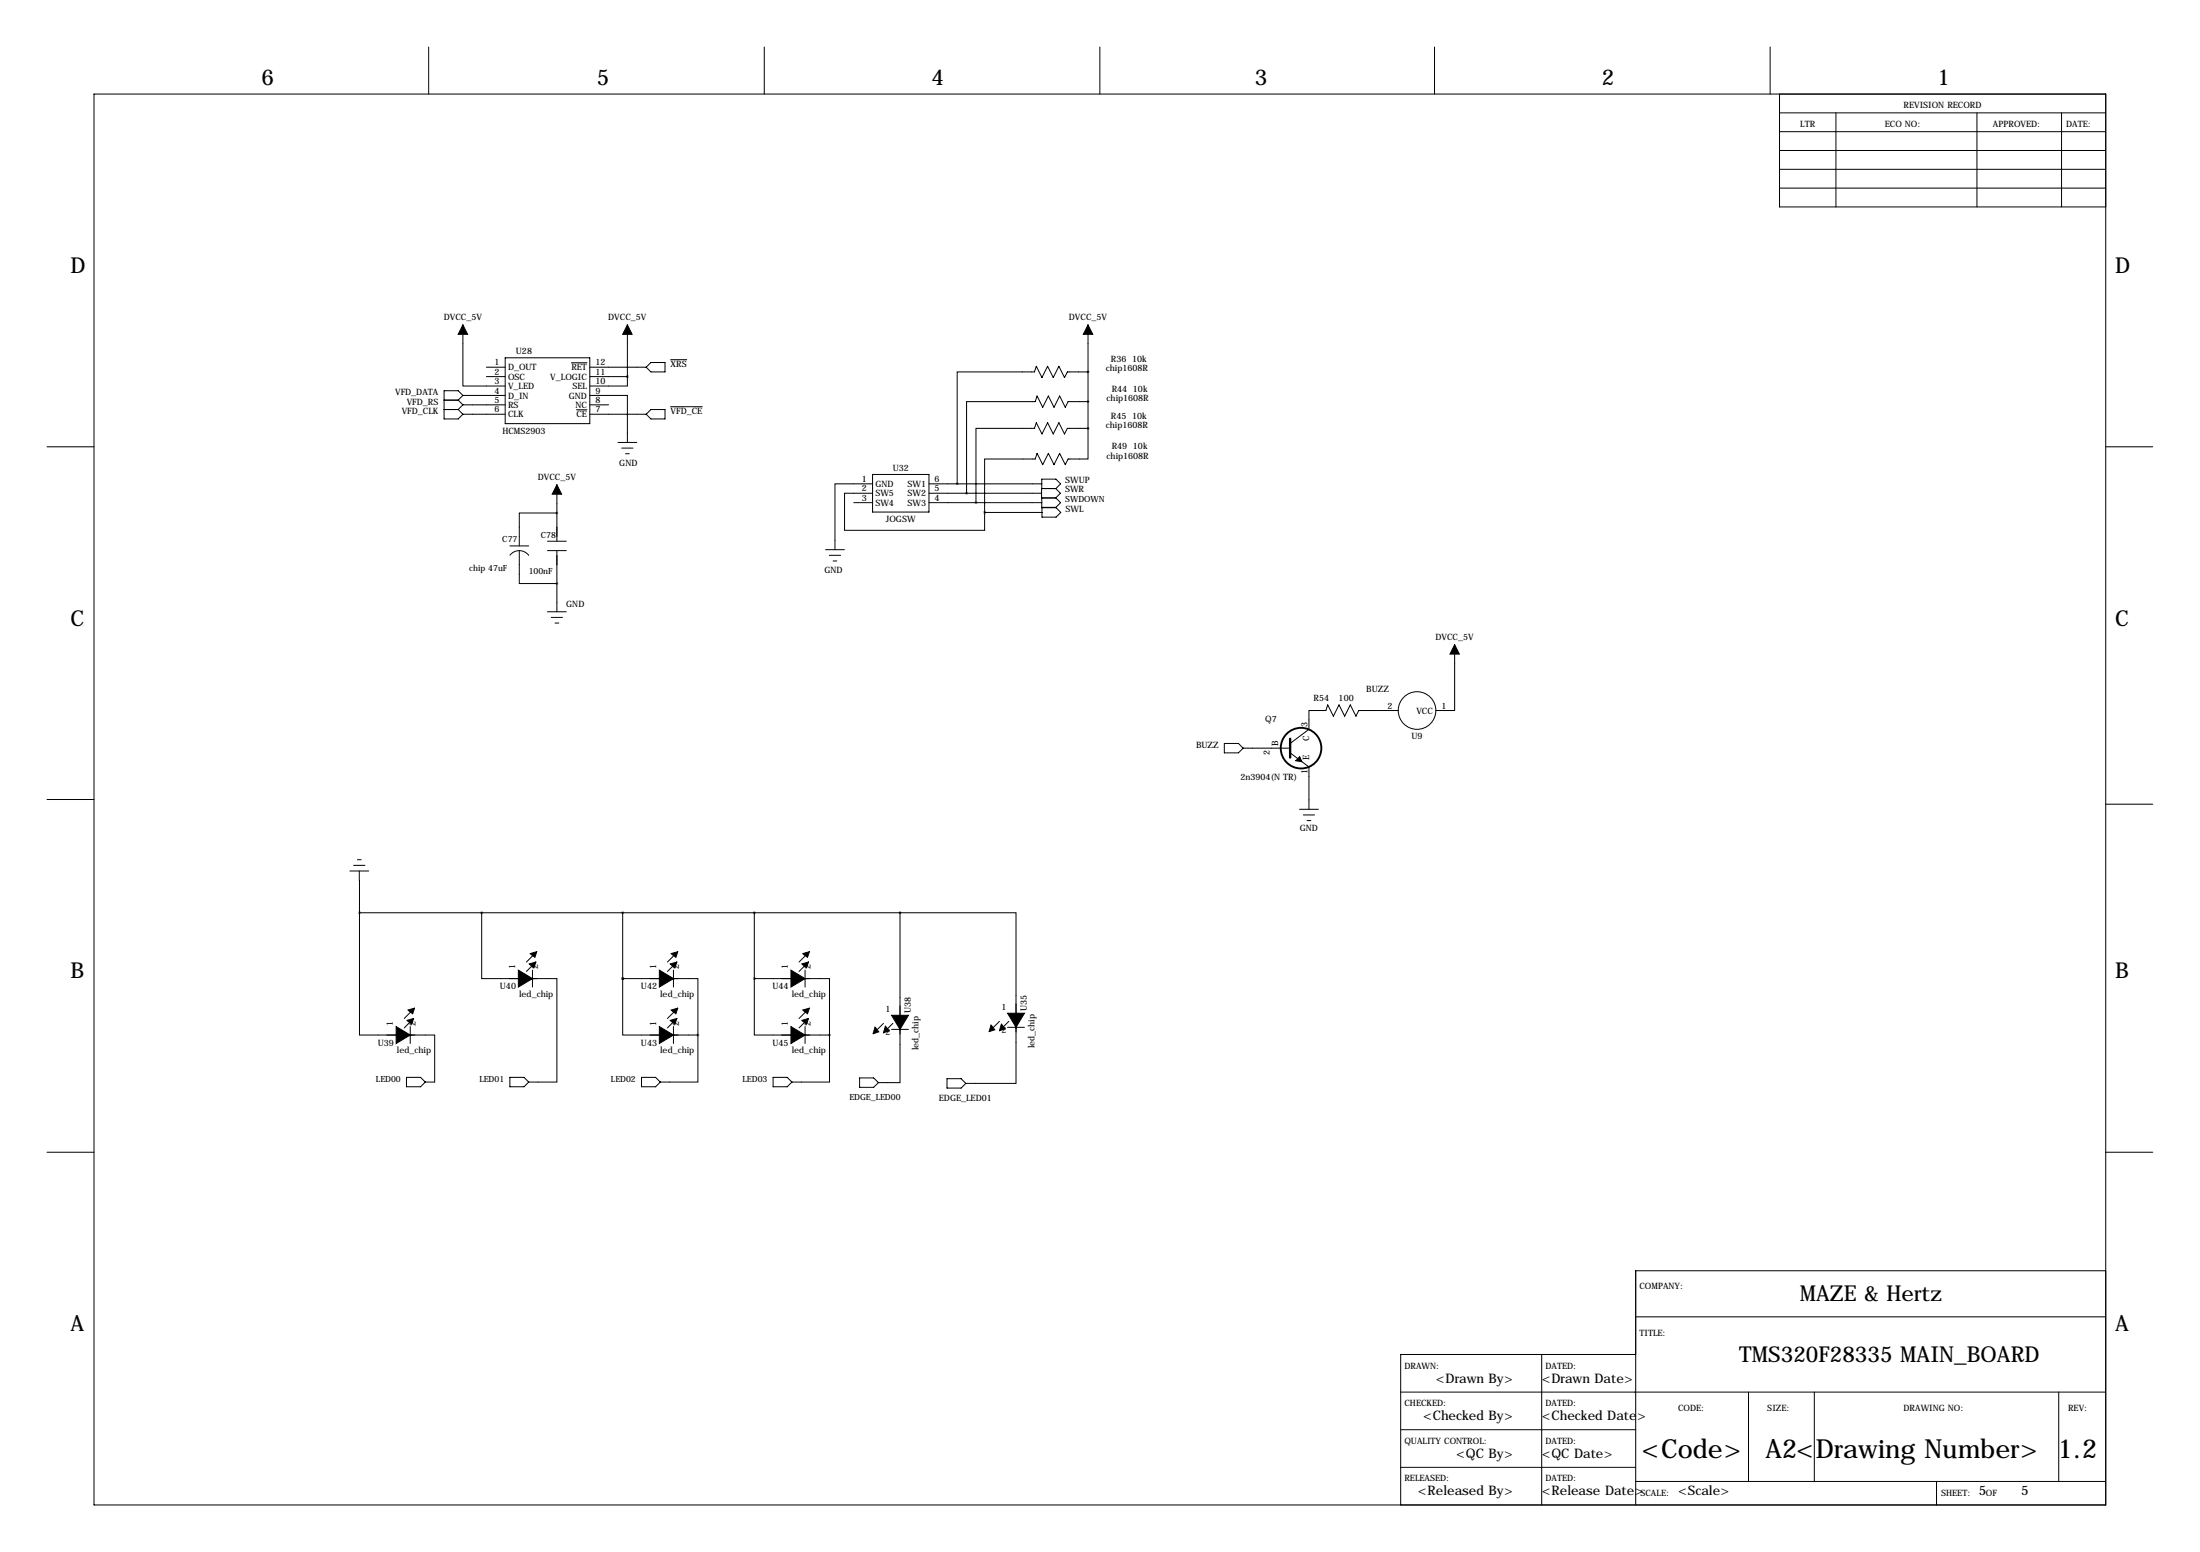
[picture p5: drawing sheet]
<svg xmlns="http://www.w3.org/2000/svg" width="594mm" height="419mm" viewBox="0 0 594 419" stroke-linecap="round" stroke-linejoin="round" font-family="sans-serif">
<g fill="none" stroke="#000" stroke-width=".27">
<path d="M115.8 12.7v12.7M206.5 12.7v12.7M297.2 12.7v12.7M387.6 12.7v12.7M478.3 12.7v12.7M25.4 25.4h543.6v381h-543.6zM480.8 25.4v30.5h88.2M480.8 30.5h88.2M480.8 35.6h88.2M496.1 30.5v25.4M534.2 30.5v25.4M557 30.5v25.4"/>
<path d="M480.8 40.6h88.2M480.8 45.7h88.2M480.8 50.8h88.2M125.1 87.7v16.5h11.4M131.4 99.2h5.1M136.5 96.6h22.9v17.8h-22.9zM154.4 98h4.2M159.4 99.2h15.2M169.5 87.7v14M175.9 97.9h3.8v2.5h-3.8l-1.3-1.2zM181.2 97.1h4.3M294 87.7v28"/>
<path d="M120 110.6h3.8M120 108.1h3.8M123.8 110.6l1.3 1.3M123.8 108.1l1.3 1.2M125.1 106.8h11.4M125.1 109.3h11.4M125.1 111.9h11.4M125.1 106.8l-1.3-1.3h-3.8v7.6h3.8l1.3-1.2M125.1 109.3l-1.3 1.3M125.1 106.8l-1.3 1.3M131.4 101.7h5.1M155.7 110.7h2.9"/>
<path d="M159.4 106.8h10.1v12.7M159.4 101.7h10.1M159.4 109.3h5M159.4 111.9h15.2M167 119.5h5.1M169.5 101.7v2.5h-10.1M175.9 110.6h3.8v2.5h-3.8l-1.3-1.2zM181.2 109.8h8.6M294 115.7h-5.6l-.8 1.5-1.5-3.1-1.5 3.1-1.5-3.1-1.6 3.1-1.5-3.1-.5 1.6h-15.8v20M294 100.4h-5.6l-.8 1.6-1.5-3.1-1.5 3.1-1.5-3.1-1.6 3.1-1.5-3.1-.5 1.5h-20.9v30.3M294 108.5h-5.4l-.8 1.5-1.5-3.1-1.5 3.1-1.5-3.1-1.6 3.1-1.5-3.1-.5 1.6h-18.5v24.7M294 115.7v8.3h-5.4l-.8 1.5-1.5-3.1-1.5 3.1-1.5-3.1-1.6 3.1-1.5-3.1-.5 1.6h-13.7v14.4"/>
<path d="M12.7 120.6h12.7M150.5 138.5h-10.2v8.9M150.5 130.9v15.3M168 121h3M169 122.5h1M230.7 135.7h5.1M235.8 130.7h-10.2v17.7M235.8 133.2h-7.6v10h37.8v-4.8M235.8 128.1h15.2v10.2h-15.2zM251 130.7h30.5M251 133.2h30.4M251 135.7h30.5"/>
<path d="M266 138.4h15.5M281.5 131.9v-2.5h3.8l1.3 1.3-1.3 1.2M281.5 134.5v2.5h3.8l1.3-1.3-1.3-1.2M281.5 137.1h3.8l1.3 1.3-1.3 1.2h-3.8zM285.2 131.9l1.3 1.3-1.3 1.3M285.3 131.9h-3.9v2.6h3.9M569 120.6h12.7M137.8 147.4h5M137.8 149.9a3.2 3.2 0 0 1 5.1 .1M140.3 148.7v8.9h10.2M147.9 146.2h5.1M147.9 148.7h5.1"/>
<path d="M150.5 148.7v16.5M223.1 148.4h5M224.1 150h3M225.1 151.5h1M147.9 165.2h5.1M148.9 166.7h3.1M150 168.2h1M393 174.1v17.8h-5M377.8 191.9h-10.7l-.7 1.5-1.6-3.1-1.5 3.1-1.5-3.1-1.5 3.1-1.6-3.1-.5 1.6h-4.5v5.1l-5.1 3.8M12.7 215.9h12.7M330.8 200.8h3.8l1.3 1.2-1.3 1.3h-3.8zM335.9 202h12.7"/>
<path d="M348.6 203.3l5.1 3.8v11.4M351.1 218.5h5.1M569 217.2h12.7M94.5 235.2h5.1M95.6 233.7h3M96.6 232.2h1M97.1 235.2v11.3M352.1 220.1h3.1M353.2 221.6h1M97.1 246.5v33h20.3v12.7h-2.5M97.1 246.5h146.1M130.1 246.5v17.8h20.4v27.9h-7.7"/>
<path d="M144.8 259.8l-2.6 2.5M144.8 257.3l-2.6 2.5M168.2 246.5v17.8M182.9 259.8l-2.6 2.5M182.9 257.3l-2.6 2.5M203.8 246.5v17.8M218.4 259.8l-2.5 2.5M218.4 257.3l-2.5 2.5M243.2 246.5v45.9h-5.9M243.2 246.5h31.3v46.1h-13.5M110.8 277.2v4.6M111.8 275l-2.6 2.6"/>
<path d="M111.8 272.5l-2.6 2.5M143.9 262v4.5M168.2 264.3h20.4v15.2M168.2 264.3h.1M168.2 264.3v15.2h20.4M182 262v4.5M182 277.2v4.6M182.9 275l-2.6 2.6M182.9 272.5l-2.6 2.5M188.6 279.5v12.7h-10.2M203.8 264.3h20.3v15.2M203.8 264.3v15.2h20.3"/>
<path d="M217.5 262v4.5M217.5 277.2v4.6M218.4 275l-2.5 2.6M218.4 272.5l-2.5 2.5M224.1 279.5v12.7h-10.1M238.7 276.4l-2.5 2.5M240.9 278h4.6M241.2 276.4l-2.5 2.5M270.1 275.8l-2.6 2.5M272.2 277.4h4.6M272.6 275.8l-2.5 2.5M109.8 290.9h3.8l1.3 1.3-1.3 1.3h-3.8z"/>
<path d="M137.8 290.9h3.8l1.2 1.3-1.2 1.3h-3.8zM173.3 290.9h3.8l1.3 1.3-1.3 1.3h-3.8zM208.9 290.9h3.8l1.3 1.3-1.3 1.3h-3.8zM232.3 291.1h3.8l1.2 1.3-1.2 1.2h-3.8zM255.9 291.3h3.8l1.3 1.3-1.3 1.2h-3.8zM12.7 311.1h12.7M569 311.1h12.7M442 355.6h127M569 343.2h-127v63.2M378.5 375.9h190.5M416.6 365.8v40.6M442 365.8h-63.5v40.6"/>
<path d="M472.4 375.9v24.1M490.2 375.9v24.1M556.3 375.9v24.1M378.5 386.1h63.5M378.5 396.2h63.5M442 400h127M523.2 400v6.4"/>
<circle cx="382.9" cy="191.9" r="5.1"/>
</g>
<g fill="#000" stroke="#000" stroke-width=".27">
<path d="M125.1 87.7l1.2 2.6h-2.5zM169.5 87.7l1.3 2.6h-2.6zM294 87.7l1.2 2.6h-2.5zM150.5 130.9l1.2 2.6h-2.5zM393 174.1l1.3 2.5h-2.5zM351.2 204.3l.5 1.4-1.6-.3zM143 260.3l1.8-.5-.5 1.5zM143.3 257.5l1.7-.5-.5 1.5zM181.1 260.3l1.8-.5-.5 1.5zM181.4 257.5l1.7-.5-.5 1.5zM216.7 260.3l1.7-.5-.5 1.5zM216.9 257.5l1.8-.5-.5 1.5z"/>
<path d="M107 279.5h3.8l-3.8 2.3zM107 277.2l3.8 2.3h-3.8zM110 275.5l1.8-.5-.5 1.6zM110.2 272.7l1.8-.5-.5 1.6zM140.1 264.3h3.8l-3.8 2.2zM140.1 262l3.8 2.3h-3.8zM178.2 264.3h3.8l-3.8 2.2zM178.2 262l3.8 2.3h-3.8zM178.2 279.5h3.8l-3.8 2.3zM178.2 277.2l3.8 2.3h-3.8zM181.1 275.5l1.8-.5-.5 1.6zM181.4 272.7l1.7-.5-.5 1.6z"/>
<path d="M213.7 264.3h3.8l-3.8 2.2zM213.7 262l3.8 2.3h-3.8zM213.7 279.5h3.8l-3.8 2.3zM213.7 277.2l3.8 2.3h-3.8zM216.7 275.5l1.7-.5-.5 1.6zM216.9 272.7l1.8-.5-.5 1.6zM236.4 277.4l1 1.2-1.5 .5zM239.2 277.1l1 1.3-1.5 .5zM243.2 274.2h2.3l-2.3 3.8zM240.9 274.2h2.3v3.8zM267.8 276.8l1 1.3-1.5 .5zM270.6 276.6l1 1.2-1.5 .5z"/>
<path d="M274.5 273.6h2.3l-2.3 3.8zM272.2 273.6h2.3v3.8z"/>
</g>
<circle cx="351.5" cy="202" r="5.5" fill="none" stroke="#000" stroke-width=".51"/>
<path d="M348.6 199.5v5.1" fill="none" stroke="#000" stroke-width=".63"/>
<path d="M150.4 157.6a.05 .05 0 0 0 .1 0 .05 .05 0 0 0-.1 0zM150.4 138.5a.05 .05 0 0 0 .1 0 .05 .05 0 0 0-.1 0zM224.1 279.5a.05 .05 0 0 0 .1 0 .05 .05 0 0 0-.1 0zM188.5 279.5a.05 .05 0 0 0 .1 0 .05 .05 0 0 0-.1 0zM130.1 246.5a.05 .05 0 0 0 .1 0 .05 .05 0 0 0-.1 0zM168.2 246.5a.05 .05 0 0 0 .1 0 .05 .05 0 0 0-.1 0zM168.2 264.3a.05 .05 0 0 0 .1 0 .05 .05 0 0 0-.1 0zM261.1 133.2a.05 .05 0 0 0 .1 0 .05 .05 0 0 0-.1 0zM266 138.4a.05 .05 0 0 0 .1 0 .05 .05 0 0 0-.1 0zM168.2 264.3a.05 .05 0 0 0 .1 0 .05 .05 0 0 0-.1 0zM97.1 246.5a.05 .05 0 0 0 .1 0 .05 .05 0 0 0-.1 0z" fill="#000" stroke="#000" stroke-width=".63"/>
<g font-size="7.1">
<text x="443.5" y="393.7">&lt;Code&gt;</text>
<text x="477.1" y="393.7">A2&lt;Drawing Number&gt;</text>
<text x="556" y="393.7">1.2</text>
</g>
<g font-size="5.9">
<text x="70.6" y="22.9">6</text>
<text x="161.3" y="22.9">5</text>
<text x="251.7" y="22.9">4</text>
<text x="339.1" y="22.9">3</text>
<text x="432.8" y="22.9">2</text>
<text x="523.5" y="22.9">1</text>
<text x="19" y="73.7">D</text>
<text x="571.5" y="73.7">D</text>
<text x="19" y="168.9">C</text>
<text x="571.5" y="168.9">C</text>
<text x="19" y="264.2">B</text>
<text x="571.5" y="264.2">B</text>
<text x="486.3" y="351.3">MAZE &amp; Hertz</text>
<text x="19" y="359.4">A</text>
<text x="571.5" y="359.4">A</text>
<text x="470" y="367.8">TMS320F28335 MAIN_BOARD</text>
</g>
<g font-size="3.6">
<text x="387.9" y="373.4">&lt;Drawn By&gt;</text>
<text x="416.6" y="373.4">&lt;Drawn Date&gt;</text>
<text x="384.5" y="383.5">&lt;Checked By&gt;</text>
<text x="416.6" y="383.5">&lt;Checked Date&gt;</text>
<text x="393.5" y="393.7">&lt;QC By&gt;</text>
<text x="416.6" y="393.7">&lt;QC Date&gt;</text>
<text x="383.1" y="403.8">&lt;Released By&gt;</text>
<text x="416.6" y="403.8">&lt;Release Date&gt;</text>
<text x="453.4" y="403.8">&lt;Scale&gt;</text>
<text x="534.7" y="403.8">5</text>
<text x="546.1" y="403.8">5</text>
</g>
<g font-size="2.4">
<text x="514.4" y="29.2">REVISION RECORD</text>
<text x="486.4" y="34.3">LTR</text>
<text x="509.3" y="34.3">ECO NO:</text>
<text x="538.5" y="34.3">APPROVED:</text>
<text x="558.3" y="34.3">DATE:</text>
<text x="119.9" y="86.5">DVCC_5V</text>
<text x="164.4" y="86.5">DVCC_5V</text>
<text x="288.8" y="86.5">DVCC_5V</text>
<text x="139.4" y="95.6">U28</text>
<text x="133.6" y="98.7">1</text>
<text x="133.6" y="101.2">2</text>
<text x="137.3" y="100">D_OUT</text>
<text x="154.4" y="100">RET</text>
<text x="160.9" y="98.7">12</text>
<text x="160.9" y="101.2">11</text>
<text x="181.2" y="99.2">XRS</text>
<text x="298.8" y="100.3">chip1608R</text>
<text x="300.2" y="97.8">R36</text>
<text x="305.9" y="97.8">10k</text>
<text x="106.8" y="106.8">VFD_DATA</text>
<text x="133.6" y="103.7">3</text>
<text x="133.6" y="106.3">4</text>
<text x="137.3" y="102.5">OSC</text>
<text x="137.3" y="105.1">V_LED</text>
<text x="137.3" y="107.6">D_IN</text>
<text x="148.7" y="102.5">V_LOGIC</text>
<text x="153.7" y="107.6">GND</text>
<text x="154.7" y="105.1">SEL</text>
<text x="160.9" y="103.7">10</text>
<text x="160.9" y="106.3">9</text>
<text x="300.4" y="105.8">R44</text>
<text x="306.1" y="105.8">10k</text>
<text x="108.5" y="111.9">VFD_CLK</text>
<text x="109.9" y="109.3">VFD_RS</text>
<text x="133.6" y="108.8">5</text>
<text x="133.6" y="111.4">6</text>
<text x="137.3" y="110.2">RS</text>
<text x="137.3" y="112.7">CLK</text>
<text x="155.5" y="110.2">NC</text>
<text x="155.7" y="112.7">CE</text>
<text x="160.9" y="108.8">8</text>
<text x="160.9" y="111.4">7</text>
<text x="181.2" y="111.9">VFD_CE</text>
<text x="299" y="108.3">chip1608R</text>
<text x="300.2" y="113">R45</text>
<text x="305.9" y="113">10k</text>
<text x="135.7" y="117.1">HCMS2903</text>
<text x="298.8" y="115.6">chip1608R</text>
<text x="167.3" y="125.9">GND</text>
<text x="299" y="123.8">chip1608R</text>
<text x="300.4" y="121.3">R49</text>
<text x="306.1" y="121.3">10k</text>
<text x="145.3" y="129.6">DVCC_5V</text>
<text x="232.9" y="130.1">1</text>
<text x="236.5" y="131.5">GND</text>
<text x="241.2" y="127.1">U32</text>
<text x="245.2" y="131.5">SW1</text>
<text x="252.5" y="130.1">6</text>
<text x="287.8" y="130.4">SWUP</text>
<text x="232.9" y="132.7">2</text>
<text x="232.9" y="135.2">3</text>
<text x="236.5" y="134">SW5</text>
<text x="236.5" y="136.6">SW4</text>
<text x="245.2" y="134">SW2</text>
<text x="245.2" y="136.6">SW3</text>
<text x="252.5" y="132.7">5</text>
<text x="252.5" y="135.2">4</text>
<text x="287.8" y="132.9">SWR</text>
<text x="239.4" y="141">JOGSW</text>
<text x="287.9" y="138.1">SWL</text>
<text x="222.8" y="154.8">GND</text>
<text x="153" y="163.9">GND</text>
<text x="387.9" y="172.8">DVCC_5V</text>
<text x="354.9" y="189.3">R54</text>
<text x="361.7" y="189.3">100</text>
<text x="369.2" y="186.8">BUZZ</text>
<text x="374.9" y="191.4">2</text>
<text x="389.5" y="191.4">1</text>
<text x="341.9" y="194.9">Q7</text>
<text x="353.3" y="196.2" transform="rotate(-90 353.3 196.2)">3</text>
<text x="382.7" y="192.7">VCC</text>
<text x="323.2" y="202">BUZZ</text>
<text x="343.1" y="203.9" transform="rotate(-90 343.1 203.9)">2</text>
<text x="345.4" y="201.5" transform="rotate(-90 345.4 201.5)">B</text>
<text x="353.7" y="200.2" transform="rotate(-90 353.7 200.2)">C</text>
<text x="381.4" y="199.6">U9</text>
<text x="353.3" y="209" transform="rotate(-90 353.3 209)">1</text>
<text x="353.7" y="205.3" transform="rotate(-90 353.7 205.3)">E</text>
<text x="335.2" y="210.7">2n3904(N TR)</text>
<text x="351.2" y="224.5">GND</text>
<text x="139.2" y="261.7" transform="rotate(-90 139.2 261.7)">1</text>
<text x="145.4" y="261.7" transform="rotate(-90 145.4 261.7)">2</text>
<text x="177.3" y="261.7" transform="rotate(-90 177.3 261.7)">1</text>
<text x="183.5" y="261.7" transform="rotate(-90 183.5 261.7)">2</text>
<text x="212.8" y="261.7" transform="rotate(-90 212.8 261.7)">1</text>
<text x="219" y="261.7" transform="rotate(-90 219 261.7)">2</text>
<text x="135.1" y="267.2">U40</text>
<text x="140.3" y="269.2">led_chip</text>
<text x="173.2" y="267.2">U42</text>
<text x="178.4" y="269.2">led_chip</text>
<text x="208.7" y="267.2">U44</text>
<text x="213.9" y="269.2">led_chip</text>
<text x="239.3" y="273.3">1</text>
<text x="246.1" y="273.5" transform="rotate(-90 246.1 273.5)">U38</text>
<text x="270.6" y="272.7">1</text>
<text x="277.5" y="273" transform="rotate(-90 277.5 273)">U35</text>
<text x="106.2" y="277" transform="rotate(-90 106.2 277)">1</text>
<text x="112.4" y="277" transform="rotate(-90 112.4 277)">2</text>
<text x="177.3" y="277" transform="rotate(-90 177.3 277)">1</text>
<text x="183.5" y="277" transform="rotate(-90 183.5 277)">2</text>
<text x="212.8" y="277" transform="rotate(-90 212.8 277)">1</text>
<text x="219" y="277" transform="rotate(-90 219 277)">2</text>
<text x="239.3" y="279.5">2</text>
<text x="270.6" y="278.9">2</text>
<text x="102.1" y="282.4">U39</text>
<text x="107.2" y="284.5">led_chip</text>
<text x="173.2" y="282.4">U43</text>
<text x="178.4" y="284.5">led_chip</text>
<text x="208.7" y="282.4">U45</text>
<text x="213.9" y="284.5">led_chip</text>
<text x="248.1" y="283.6" transform="rotate(-90 248.1 283.6)">led_chip</text>
<text x="279.5" y="283.1" transform="rotate(-90 279.5 283.1)">led_chip</text>
<text x="253.7" y="297.2">EDGE_LED01</text>
<text x="443" y="348">COMPANY:</text>
<text x="443" y="360.7">TITLE:</text>
<text x="379.5" y="369.6">DRAWN:</text>
<text x="417.6" y="369.6">DATED:</text>
<text x="379.5" y="379.7">CHECKED:</text>
<text x="417.6" y="379.7">DATED:</text>
<text x="453.4" y="381">CODE:</text>
<text x="477.5" y="381">SIZE:</text>
<text x="514.4" y="381">DRAWING NO:</text>
<text x="558.8" y="381">REV:</text>
<text x="379.5" y="389.9">QUALITY CONTROL:</text>
<text x="417.6" y="389.9">DATED:</text>
<text x="379.5" y="400">RELEASED:</text>
<text x="417.6" y="400">DATED:</text>
<text x="443.2" y="403.9">SCALE:</text>
<text x="524.5" y="403.9">SHEET:</text>
<text x="536.6" y="403.9">OF</text>
</g>
<g font-size="2.3">
<text x="287.8" y="135.5">SWDOWN</text>
<text x="135.7" y="146.4">C77</text>
<text x="146.2" y="145.4">C78</text>
<text x="126.8" y="154.1">chip 47uF</text>
<text x="142.8" y="155.1">100nF</text>
<text x="101.6" y="292.2">LED00</text>
<text x="129.5" y="292.2">LED01</text>
<text x="165.1" y="292.2">LED02</text>
<text x="200.6" y="292.2">LED03</text>
<text x="229.5" y="296.9">EDGE_LED00</text>
</g>
</svg>
